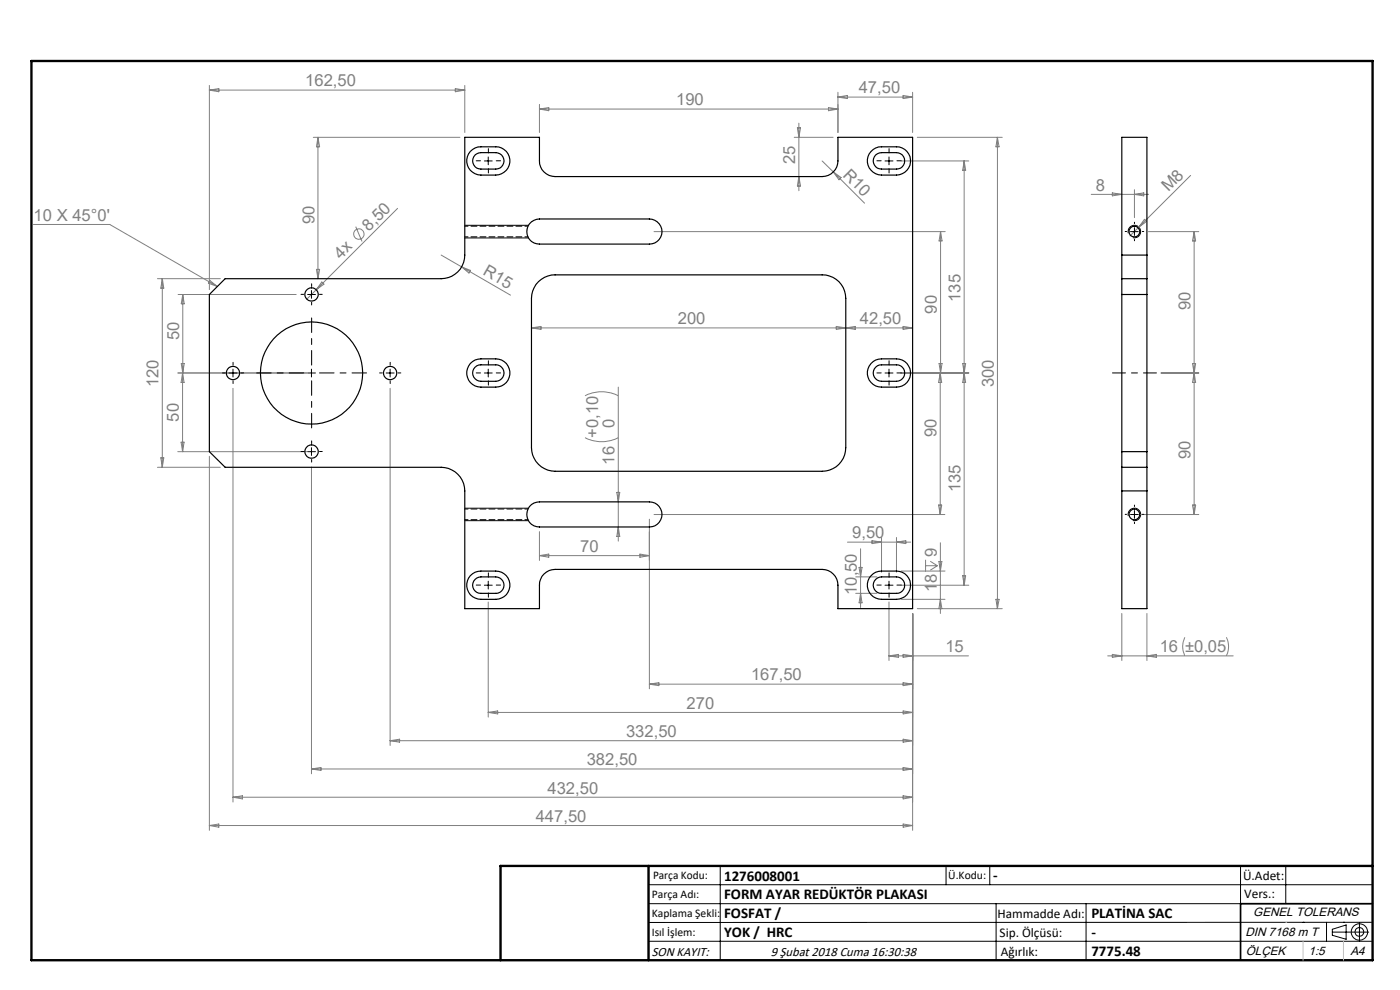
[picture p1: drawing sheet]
<svg xmlns="http://www.w3.org/2000/svg" width="297mm" height="210mm" viewBox="0 0 297 210" stroke-linecap="round" stroke-linejoin="round" font-family="sans-serif">
<g fill="none" stroke="#808080" stroke-width=".21">
<path d="M44.4 18.1v43.3M44.4 19.1l2-.3v.7zM44.4 19.1h54.2M96.6 18.8l2 .3-2 .4zM98.6 18.1v10M177.8 19.6v8.5M193.6 19.6v8.5M66.5 29.1h31.1M67.5 29.1v30M67.5 29.1l.3 2h-.7zM114.4 22.1v6M114.4 23.1h63.4"/>
<path d="M114.4 23.1l2-.3v.7zM168.5 29.1h8.2M169.2 27.1h.6l-.3 2zM169.5 26.1v14.4M169.5 37.5l.3 2h-.6zM174.4 34.1l2.4 2.4M175.8 22.8l2 .3-2 .4zM176.8 36.5l6.6 6.6M176.8 36.5l1.6 1.2-.4 .4zM177.8 20.6h15.8M177.8 20.6l2-.4v.7zM191.2 34.1h14.3"/>
<path d="M191.6 20.2l2 .4-2 .3zM194.6 29.1h18M204.5 34.1v90M204.5 34.1l.4 2h-.7zM211.6 29.1l.3 2h-.6zM211.6 29.1v100M252.6 37.2l-12.9 12.9M7.1 47.6h16.2l22.8 13.2M33.4 59.1h13.3M34.4 59.1v40M34.4 59.1l.3 2h-.6zM44.5 59.5l1.6 1.3-1.9-.7z"/>
<path d="M67.1 57.1h.7l-.3 2zM68.3 59.8l.4 .5-1.6 1.1zM75.5 48.1l1.3 3.1M84.3 44.2l-19.2 19.3M93.6 54.1l14.7 8.5M97.9 56.6l1.9 .8-.3 .5zM138.7 49.1h61.8M199.5 49.1v30M199.5 49.1l.3 2h-.6zM231.5 41.2h12.2M236 40.9l2 .3-2 .3zM240.7 40.2v6"/>
<path d="M240.7 41.2l1.9-.3v.6zM242.8 46.5l.4 .5-1.6 1.2zM243.6 49.1h10.7M253.3 49.1l.3 2h-.6zM253.3 49.1v60M37.8 62.5h25M38.8 62.5v16.6l.3-2h-.6l.6 4h-.7l.3-2v16.7M38.8 62.5l.3 1.9h-.6zM65.1 79.1h-27.4M112.7 69.6l2.1-.4v.7zM177.4 69.2l4 .7v-.7l-4 .7zM191.2 79.1h14.3"/>
<path d="M191.6 69.2l2 .4-2 .3zM193.6 69.6h-80.9M199.2 77.1h.6l-.3 2zM199.5 79.1l.3 2h-.7zM199.5 79.1v30M204.2 77.1h.7l-.7 4h.7zM246.3 79.1h8M253 77.1h.6l-.3 2zM253.3 79.1l.3 2h-.6zM33.4 99.1h13.3M34.1 97.1h.6l-.3 2zM37.7 95.8h27.4"/>
<path d="M38.4 93.8h.7l-.4 2zM44.4 96.8v79.3M49.4 82.4v87.7M66.1 99.1v65M82.8 82.4v75.7M124.1 92.8a7.8 7.8 0 0 0 7.1 0M124.1 84a7.8 7.8 0 0 1 7.1 0M131.2 82.1v32.7M114.4 112.8v6.1M114.4 117.9l2-.4v.7zM114.4 117.9h23.4M130.8 104.4h.7l-.3 2.1z"/>
<path d="M131.2 111.8l.3 2h-.7zM135.7 117.5l2.1 .4-2.1 .3zM137.8 110.1v36M138.7 109.1h61.7M179.8 115h13.4M182.6 116.4v12.5M185 114.7l2 .3-2 .3zM187 114v7.4M190.2 114v7.4M190.2 115l2-.3v.6zM196.4 118.7v2.6M197.3 119.1l1.6 .9"/>
<path d="M199.1 107.1h.7l-.3 2zM199.2 119.1h.6l-.3 2zM199.5 115.1v15M241.7 109.1h12.6M253 107.1h.6l-.3 2zM103.6 127.7v24.4M181.5 125.9h4.5M181.5 122.4h4.5M182.2 120.4h.7l-.3 2zM182.6 125.9l.3 2h-.7zM188.6 127.7v12.4M188.6 139.1h16.9"/>
<path d="M188.6 139.1l2-.3v.6zM191.2 124.1h14.3M191.2 127.1h9.3M191.2 121.1h9.3M191.6 138.8l2 .3-2 .3zM193.6 130.1v46M194.6 129.1h18M196.4 120h2.5M198.9 120l-1.6 1M199.2 129.1l.3-2 .3 2M204.2 122.1h.7l-.4 2zM211.3 127.1h.6l-.3 2z"/>
<path d="M235 139.1h26.6M236 138.8l2 .3-2 .3zM238 130.1v10M243.3 130.1v10M243.3 139.1l2-.3v.6zM251.4 135.2a4.5 4.5 0 0 0 0 3.9M260.2 135.2a4.5 4.5 0 0 1 0 3.9M82.8 157.1h110.8M82.8 157.1l2-.3v.6zM103.6 151.1h90M103.6 151.1l2-.3v.6zM137.8 145.1h55.8"/>
<path d="M137.8 145.1l2-.3v.6zM191.6 144.8l2 .3-2 .3zM191.6 150.8l2 .3-2 .3zM191.6 156.8l2 .3-2 .3zM44.4 175.1h149.2M44.4 175.1l2-.3v.7zM49.4 169.1h144.2M49.4 169.1l2-.3v.7zM66.1 163.1h127.5M66.1 163.1l2-.3v.6zM191.6 162.8l2 .3-2 .3zM191.6 168.8l2 .3-2 .4z"/>
<path d="M191.6 174.8l2 .3-2 .4z"/>
<circle cx="76.1" cy="49.6" r="1.1"/>
</g>
<g fill="none" stroke="#000" stroke-width=".21">
<path d="M102.8 34.1h1.6M103.6 33.3v1.7M187.7 34.1h1.7M188.6 33.3v1.7M98.6 47.8h13.5M98.6 50.5h13.5M239.4 49.5a1.33 1.33 0 0 1 1.1-1.7 1.33 1.33 0 0 1 1.5 1.4 1.33 1.33 0 0 1-1.7 1.2M239.8 49.1h1.7M240.7 48.3v1.6M48.6 79.1h1.7M49.4 78.3v1.7M65.3 62.5h1.6"/>
<path d="M65.3 79.1h1.6M66.1 61.6v1.7M66.1 78.3v1.7M81.9 79.1h1.7M82.8 78.3v1.7M102.8 79.1h1.6M103.6 78.3v1.7M187.7 79.1h1.7M188.6 78.3v1.7M65.3 95.8h1.6M66.1 95v1.6M98.6 107.8h13.5"/>
<path d="M98.6 110.4h13.5M239.4 109.5a1.33 1.33 0 0 1 1.1-1.7 1.33 1.33 0 0 1 1.5 1.4 1.33 1.33 0 0 1-1.7 1.2M239.8 109.1h1.7M240.7 108.3v1.7M102.8 124.1h1.6M103.6 123.3v1.6M187.7 124.1h1.7M188.6 123.3v1.6M137.6 187.7h153.6M137.6 191.7h153.6M137.6 199.7h153.6M152.8 183.7v20"/>
<path d="M200.7 183.7v4M210 183.7v4M211.3 191.7v12M230.4 191.7v12M263.2 183.7v20M272.8 183.7v8M276.4 195.6h.1M281.4 195.6v4.1M282.6 197.7h7.8M282.6 197.1l3-.9v3l-3-.8zM285 195.6h.1M288.4 195.8v3.8"/>
<path d="M291.2 195.6l-153.6 .1"/>
<circle cx="288.4" cy="197.7" r="1.74"/>
<circle cx="288.4" cy="197.7" r=".93"/>
</g>
<path d="M236 79.1h9.3" fill="none" stroke="#000" stroke-width=".21" stroke-dasharray="15.2 1.3 1.3 1.3" stroke-dashoffset="12.5"/>
<g fill="none" stroke="#000" stroke-width=".25">
<path d="M99.8 32.1a2.96 2.96 0 0 1 2.2-1h3.2a3 3 0 0 1 3 3 3 3 0 0 1-3 3h-3.2a3 3 0 0 1-2.7-1.7 3 3 0 0 1 .5-3.3zM100.8 32.9l1.2-.5h3.2a1.75 1.75 0 0 1 1.7 1.7 1.75 1.75 0 0 1-1.7 1.8h-3.2a1.76 1.76 0 0 1-1.6-1.1 1.76 1.76 0 0 1 .4-1.9zM184.8 32.1a2.82 2.82 0 0 1 2.2-1h3.2a3 3 0 0 1 3 3 3 3 0 0 1-3 3h-3.2a3 3 0 0 1-2.7-1.7 3 3 0 0 1 .5-3.3zM185.8 32.9l1.2-.5h3.2a1.75 1.75 0 0 1 1.7 1.7 1.75 1.75 0 0 1-1.7 1.8h-3.2a1.76 1.76 0 0 1-1.6-1.1 1.76 1.76 0 0 1 .4-1.9zM112.7 47.1l1.1-.6h.6h23.4a2.66 2.66 0 0 1 2.6 2.6 2.66 2.66 0 0 1-2.6 2.7h-23.4a2.65 2.65 0 0 1-2.5-1.8 2.65 2.65 0 0 1 .8-2.9zM114.2 59.8a5 5 0 0 1 3.6-1.5h56.6a4.9 4.9 0 0 1 5 5v31.7a5 5 0 0 1-5 5h-56.6a5.1 5.1 0 0 1-5.1-5v-31.7a5 5 0 0 1 1.5-3.5zM238 54.1v5M238 59.1h5.3M238 54.1v-25h5.3v25M238 59.1v40M238 54.1h5.3M243.3 54.1v5"/>
<path d="M243.3 59.1v40M44.4 62.5l3.4-3.4h45.8a5 5 0 0 0 5-5v-25h15.8v5a3.3 3.3 0 0 0 3.4 3.4h56.6a3.4 3.4 0 0 0 3.4-3.4v-5h15.8v100h-15.8v-5a3.4 3.4 0 0 0-3.4-3.3h-56.6a3.3 3.3 0 0 0-3.4 3.3v5h-15.8v-25a5.1 5.1 0 0 0-5-5h-45.8l-3.4-3.3zM99.8 77.1a2.96 2.96 0 0 1 2.2-1h3.2a3 3 0 0 1 3 3 3 3 0 0 1-3 3h-3.2a3 3 0 0 1-2.7-1.8 3 3 0 0 1 .5-3.2zM100.8 77.9l.8-.5h3.6a1.75 1.75 0 0 1 1.7 1.7 1.75 1.75 0 0 1-1.7 1.8h-3.2a1.76 1.76 0 0 1-1.6-1.1 1.76 1.76 0 0 1 .4-1.9zM184.8 77.1a2.82 2.82 0 0 1 2.2-1h3.2a3 3 0 0 1 3 3 3 3 0 0 1-3 3h-3.2a2.98 2.98 0 0 1-2.8-1.8 2.98 2.98 0 0 1 .6-3.2zM185.8 77.9l.7-.5h3.7a1.75 1.75 0 0 1 1.7 1.7 1.75 1.75 0 0 1-1.7 1.8h-3.2a1.76 1.76 0 0 1-1.6-1.1 1.76 1.76 0 0 1 .4-1.9zM238 62.5h5.3M238 99.1v5M238 99.1h5.3M238 95.8h5.3M243.3 99.1v5M112.3 107.4a2.67 2.67 0 0 1 2.1-.9h23.4a2.66 2.66 0 0 1 2.6 2.6 2.66 2.66 0 0 1-2.6 2.7h-23.4a2.67 2.67 0 0 1-2.4-1.5 2.67 2.67 0 0 1 .3-2.9z"/>
<path d="M238 104.1v25h5.3v-25M238 104.1h5.3M99.8 122.1a2.96 2.96 0 0 1 2.2-1h3.2a3 3 0 0 1 3 3 3 3 0 0 1-3 3h-3.2a3 3 0 0 1-2.7-1.7 3 3 0 0 1 .5-3.3zM100.8 122.9l.3-.3 .9-.2h3.2a1.75 1.75 0 0 1 1.7 1.7 1.75 1.75 0 0 1-1.7 1.8h-3.2a1.73 1.73 0 0 1-1.6-1.1 1.73 1.73 0 0 1 .4-1.9zM184.8 122.1a2.82 2.82 0 0 1 2.2-1h3.2a3 3 0 0 1 3 3 3 3 0 0 1-3 3h-3.2a3 3 0 0 1-2.7-1.7 3 3 0 0 1 .5-3.3zM185.8 122.9l.3-.3 .9-.2h3.2a1.75 1.75 0 0 1 1.7 1.7 1.75 1.75 0 0 1-1.7 1.8h-3.2a1.73 1.73 0 0 1-1.6-1.1 1.73 1.73 0 0 1 .4-1.9zM106.2 203.7h185"/>
<circle cx="240.6" cy="49.1" r="1.13"/>
<circle cx="49.4" cy="79.1" r="1.42"/>
<circle cx="66.1" cy="62.5" r="1.41"/>
<circle cx="66.1" cy="79.1" r="10.8"/>
<circle cx="82.8" cy="79.1" r="1.42"/>
<circle cx="66.1" cy="95.8" r="1.42"/>
<circle cx="240.6" cy="109.1" r="1.13"/>
</g>
<path d="M291.2 191.7h-28v12" fill="none" stroke="#000" stroke-width=".35"/>
<path d="M6.7 12.9h284.5v190.8h-284.5zM137.6 183.7v20M291.2 183.7h-185v20" fill="none" stroke="#000" stroke-width=".5"/>
<path d="M272.8 195.6h.1M276.4 199.7v4M285 199.7v4" fill="none" stroke="#c0c0c0" stroke-width=".21"/>
<g fill="none" stroke="#000" stroke-width=".21" stroke-dasharray="15.2 1.3 1.3 1.3">
<path d="M101.9 34.1h-.9M103.6 35.8v.9M103.6 32.4v-.9M105.3 34.1h.9M186.9 34.1h-.9M188.6 35.8v.9M188.6 32.4v-.9M190.3 34.1h.9M239 49.1h-.3M240.7 47.4v-.3M240.7 50.8v.3M242.3 49.1h.3"/>
<path d="M47.8 79.1h-.6M49.4 77.4v-.5M51.1 79.1h.6M64.4 62.4h-.5M66.1 60.8v-.6M66.1 64.1v.6M67.8 62.4h.6M81.1 79.1h-.6M82.8 77.4v-.5M84.4 79.1h.6M101.9 79.1h-.9M103.6 77.4v-.9"/>
<path d="M105.3 79.1h.9M186.9 79.1h-.9M188.6 77.4v-.9M190.3 79.1h.9M49.4 80.8v.6M64.4 95.8h-.5M66.1 94.1v-.6M66.1 97.4v.6M67.8 95.8h.6M82.8 80.8v.6M103.6 80.8v.9M188.6 80.8v.9"/>
<path d="M239 109.1h-.3M240.7 107.4v-.3M240.7 110.8v.3M242.3 109.1h.3M101.9 124.1h-.9M103.6 125.8v.9M103.6 122.4v-.9M105.3 124.1h.9M186.9 124.1h-.9M188.6 125.8v.9M188.6 122.4v-.9M190.3 124.1h.9"/>
</g>
<path d="M64.4 79.1h-10M66.1 77.4v-10M67.8 79.1h10M66.1 80.8v10" fill="none" stroke="#000" stroke-width=".21" stroke-dasharray="15.2 1.3 1.3 1.3" stroke-dashoffset="12.1"/>
<path d="M98.6 50.2h13.4M112 48h-13.4M98.6 110.2h13.4M112 108h-13.4" fill="none" stroke="#000" stroke-width=".21" stroke-dasharray="1.3 .6" stroke-dashoffset=".6"/>
<g font-size="3.5" fill="#808080">
<text x="64.8" y="18.3">162,50</text>
<text x="143.4" y="22.3">190</text>
<text x="182.2" y="19.8">47,50</text>
<text x="168.7" y="34.8" transform="rotate(-90 168.7 34.8)">25</text>
<text x="178.7" y="37.3" transform="rotate(45 178.7 37.3)">R10</text>
<text x="232.5" y="40.4">8</text>
<text x="247.9" y="40.8" transform="rotate(-45 247.9 40.8)">M8</text>
<text x="7.1" y="46.8">10 X 45°0'</text>
<text x="66.7" y="47.6" transform="rotate(-90 66.7 47.6)">90</text>
<text x="78.3" y="49.2" transform="rotate(-45 78.3 49.2)">8,50</text>
<text x="72.3" y="55.2" transform="rotate(-45 72.3 55.2)">4x</text>
<text x="102.3" y="58.2" transform="rotate(30 102.3 58.2)">R15</text>
<text x="203.8" y="64" transform="rotate(-90 203.8 64)">135</text>
<text x="252.5" y="65.8" transform="rotate(-90 252.5 65.8)">90</text>
<text x="143.8" y="68.8">200</text>
<text x="182.4" y="68.8">42,50</text>
<text x="198.8" y="66.5" transform="rotate(-90 198.8 66.5)">90</text>
<text x="38" y="72.1" transform="rotate(-90 38 72.1)">50</text>
<text x="33.7" y="82.2" transform="rotate(-90 33.7 82.2)">120</text>
<text x="210.8" y="82.2" transform="rotate(-90 210.8 82.2)">300</text>
<text x="38" y="89.4" transform="rotate(-90 38 89.4)">50</text>
<text x="126.9" y="92.8" transform="rotate(-90 126.9 92.8)">+0,10</text>
<text x="130.4" y="90.8" transform="rotate(-90 130.4 90.8)">0</text>
<text x="198.7" y="92.8" transform="rotate(-90 198.7 92.8)">90</text>
<text x="130.4" y="98.6" transform="rotate(-90 130.4 98.6)">16</text>
<text x="252.5" y="97.3" transform="rotate(-90 252.5 97.3)">90</text>
<text x="203.8" y="104.4" transform="rotate(-90 203.8 104.4)">135</text>
<text x="123.1" y="117.1">70</text>
<text x="180.8" y="114.2">9,50</text>
<text x="198.7" y="118.1" transform="rotate(-90 198.7 118.1)">9</text>
<text x="198.7" y="125.5" transform="rotate(-90 198.7 125.5)">18</text>
<text x="181.8" y="126.2" transform="rotate(-90 181.8 126.2)">10,50</text>
<text x="200.6" y="138.3">15</text>
<text x="246" y="138.3">16 ±0,05</text>
<text x="159.3" y="144.3">167,50</text>
<text x="145.7" y="150.3">270</text>
<text x="132.8" y="156.3">332,50</text>
<text x="124.5" y="162.3">382,50</text>
<text x="116.1" y="168.3">432,50</text>
<text x="113.6" y="174.3">447,50</text>
</g>
<g font-size="3.2">
<text x="153.6" y="186.8">1276008001</text>
<text x="153.6" y="190.8">FORM AYAR REDÜKTÖR PLAKASI</text>
<text x="210.7" y="186.6">-</text>
<text x="153.6" y="194.8">FOSFAT /</text>
<text x="231.5" y="194.8">PLATİNA SAC</text>
<text x="153.6" y="198.8">YOK / HRC</text>
<text x="231.5" y="198.7">-</text>
<text x="231.5" y="202.8">7775.48</text>
</g>
<g font-size="2.8">
<text x="263.7" y="186.7">Ü.Adet:</text>
<text x="263.9" y="190.5">Vers.:</text>
<text x="211.6" y="194.8">Hammadde Adı:</text>
<text x="138.3" y="202.8">SON KAYIT:</text>
<text x="163.5" y="202.8">9 Şubat 2018 Cuma 16:30:38</text>
<text x="212.1" y="198.7">Sip. Ölçüsü:</text>
<text x="212.3" y="202.7">Ağırlık:</text>
</g>
<g font-size="2.6">
<text x="265.9" y="194.4">GENEL TOLERANS</text>
<text x="264.2" y="198.5">DIN 7168 m T</text>
<text x="264.3" y="202.6">ÖLÇEK</text>
<text x="277.6" y="202.6">1:5</text>
<text x="286.5" y="202.6">A4</text>
</g>
<g font-size="2.5">
<text x="138.3" y="190.5">Parça Adı:</text>
<text x="138.5" y="186.5">Parça Kodu:</text>
<text x="201.2" y="186.5">Ü.Kodu:</text>
<text x="138.3" y="194.5">Kaplama Şekli:</text>
<text x="138.3" y="198.6">Isıl İşlem:</text>
</g>
</svg>
